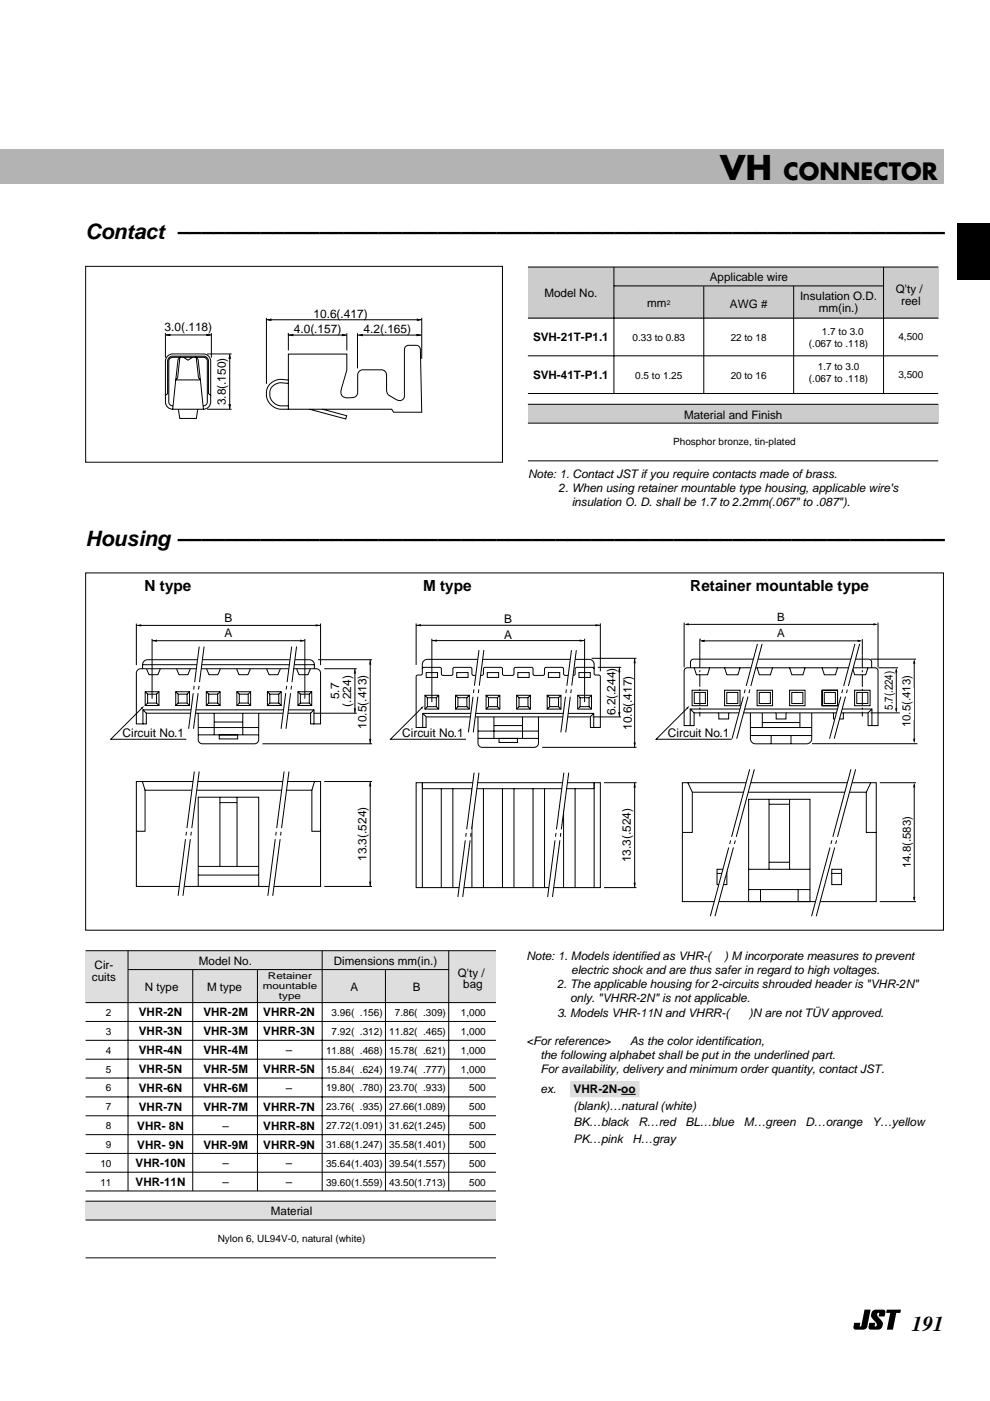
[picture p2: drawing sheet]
<svg xmlns="http://www.w3.org/2000/svg" width="210mm" height="297mm" viewBox="0 0 210 297" stroke-linecap="round" stroke-linejoin="round" font-family="sans-serif">
<path d="M203.1 47.4h6.9v12h-6.9z" fill-rule="evenodd" fill="#000"/>
<path d="M185.1 277.9l.6-.2h1.5a.49 .49 0 0 1 .5 .6l-.2 .8h-1.2l.1-.7a.48 .48 0 0 0-.5 .4 .48 .48 0 0 0 .4 .5 1.54 1.54 0 0 1 .5 2.4l-.6 .2h-1.6a.49 .49 0 0 1-.5-.6l.2-.8h1.3l-.1 .7a.48 .48 0 0 0 .5-.4 .48 .48 0 0 0-.4-.5 1.54 1.54 0 0 1-.5-2.4zM188 277.7h3l-.1 .7h-.9l-.7 3.5h-1.3l.7-3.5h-.8zM183.3 277.7h1.3l-.7 3.6a.9 .9 0 0 1-1 .6h-1.5a.49 .49 0 0 1-.5-.6l.2-.8h1.3l-.1 .7h.2z" fill="#000"/>
<path d="M18.2 56.5h88.3v41.5h-88.3z" fill-rule="evenodd" fill="#fff"/>
<g fill="none" stroke="#000" stroke-width=".21">
<path d="M18.2 56.5h88.3v41.5h-88.3zM35.1 70.6v5.2M35.1 71h9.7M37.8 76.2l.3-.4-.4 4.3-.4 .4zM38.9 75.8l1 .6 .9-.6M41.6 75.8l.4 .4 .5 4.3-.4-.4zM43.9 75h5.2M44.8 70.6v5.2M48.7 75v11.8M56.5 67.4v14M56.5 67.8h32.9M61.1 75.1h12.4v3.4l-1.1 3.9a1.3 1.3 0 0 0 0 1.4 1.3 1.3 0 0 0 1.3 .6 1.9 1.9 0 0 0 1.9-.5l.2-.7v-3.7a1.09 1.09 0 0 1 1.1-1.1h4a1.09 1.09 0 0 1 1.1 1.1v3.1a1.42 1.42 0 0 0 .5 1.2l1.4 .8a1.13 1.13 0 0 0 1.8-.6v-9.9a.89 .89 0 0 1 .9-.9h1.6a.89 .89 0 0 1 .9 .9l.3 13.3h-5.9l-.4-.6h-22z"/>
<path d="M61.1 71h12.4M61.1 70.7v3.6M73.5 70.7v3.6M75.8 70.7v7.4M75.9 71h13.4M89.4 67.4v8.7M35.1 83.8v-7.2a1.55 1.55 0 0 1 1.5-1.6h6.5a1.55 1.55 0 0 1 1.6 1.6v7.2M36.6 86a.83 .83 0 0 1-.8-.8v-8.6a.83 .83 0 0 1 .8-.8h6.5a.83 .83 0 0 1 .9 .8v8.6a.83 .83 0 0 1-.9 .8M36.6 86.8a1.55 1.55 0 0 1-1.5-1.6v-1.4l.4-.3v-6.9a1.09 1.09 0 0 1 1.1-1.1h6.5a1.09 1.09 0 0 1 1.1 1.1v6.9l.5 .3a2.43 2.43 0 0 1-.7 2.7l-.9 .3M37.3 80.5h5.2l.6 6.3h-6.5zM37.8 86.8l.3 1.9h3.5l.3-1.9M43.9 86.8h5.2"/>
<path d="M61.1 81.3a2.92 2.92 0 0 0-3.8 1.3 2.58 2.58 0 0 0 2.3 3.4h1.5M61.1 80.6a3.5 3.5 0 0 0-4.5 1.9 3.3 3.3 0 0 0 3 4.3h1.5M68.3 86.7l5.2 1.4-.2 .7-7.7-2"/>
</g>
<path d="M35.1 71l1-.2v.5zM43.8 70.8l1 .2-1 .3zM48.7 75l.2 1.1h-.4zM56.5 67.8l1-.2v.4zM61.1 71l1.1-.2v.5zM72.5 70.8l1 .2-1 .3zM75.9 71l1.1-.2v.5zM88.3 70.8l1 .2-1 .3zM88.4 67.6l1 .2-1 .2zM48.5 85.7h.4l-.2 1.1z" fill="#000"/>
<path d="M18.2 121.5h181.8v75.7h-181.8z" fill-rule="evenodd" fill="#fff"/>
<g fill="none" stroke="#000" stroke-width=".21">
<path d="M28.9 132.2v8.8M28.9 132.6h39.1M32.2 135.5v12.6M32.2 135.8h32.4M64.6 135.5v12.6M67.4 139.9h11.5M68 132.2v8.8M78.5 139.9v17.8M29.2 142.1l.6-.3h37.3a.92 .92 0 0 1 .9 .9v10.8h-1.4v-3h-36.3v3h-1.4v-10.8zM30.2 140.9h36.5zM30.2 141.8a1.6 1.6 0 0 1 .5-1.7l.6-.2h34.3a1.05 1.05 0 0 1 1.1 1v.9M30.3 153.5h.7v-2.3h34.9v2.3h.7"/>
<path d="M30.3 150.5l.7 .7M30.8 146.7h2.9v2.9h-2.9zM30.8 146.7l.5 .5M31.1 141.8l.5 1.2h1.9l.5-1.2M31.3 147.2h1.9v1.9h-1.9zM31.3 149.1l-.5 .5M33.2 149.1l.5 .5M33.7 146.7l-.5 .5M37.3 146.7h2.9v2.9h-2.9zM37.3 146.7l.5 .5M37.4 141.8l.5 1.2h1.9l.6-1.2M37.8 147.2h1.9v1.9h-1.9z"/>
<path d="M37.8 149.1l-.5 .5M39.7 149.1l.5 .5M40.2 146.7l-.5 .5M42 151.2v5.6a.89 .89 0 0 0 .9 .9h11.1a.89 .89 0 0 0 .9-.9v-5.6M42 154.3h12.9M42 155.8h12.9M43.7 146.7h3v2.9h-3zM43.7 146.7l.6 .5M43.8 141.8l.5 1.2h1.9l.5-1.2M44.3 147.2h1.8v1.9h-1.8zM44.3 149.1l-.6 .5M45.4 151.2v4.6"/>
<path d="M45.4 153.1h6.1M46.1 149.1l.6 .5M46.5 155.8h3.9v.9h-3.9zM46.7 146.7l-.6 .5M50.2 141.8l.5 1.2h1.9l.5-1.2M50.2 146.7h2.9v2.9h-2.9zM50.2 146.7l.5 .5M50.7 147.2h1.9v1.9h-1.9zM50.7 149.1l-.5 .5M51.5 151.2v4.6M52.6 149.1l.5 .5M53.1 146.7l-.5 .5"/>
<path d="M55.6 157.7h23.3M56.5 141.8l.5 1.2h1.9l.5-1.2M56.7 146.7h2.9v2.9h-2.9zM56.7 146.7l.5 .5M57.2 147.2h1.9v1.9h-1.9zM57.2 149.1l-.5 .5M59.1 149.1l.5 .5M59.6 146.7l-.5 .5M62.9 141.8l.5 1.2h1.9l.5-1.2M63.2 146.7h2.9v2.9h-2.9zM63.2 146.7l.5 .5M63.7 147.2h1.9v1.9h-1.9z"/>
<path d="M63.7 149.1l-.5 .5M65.6 149.1l.5 .5M66.1 146.7l-.5 .5M66.5 151.2h9.1M66.6 150.5l-.7 .7M68.7 141.8h6.9M75.2 141.8v9.4M28.9 165.7h39.1v22.2h-39.1zM28.9 176.2h1.9v-8.7h35.3v8.7h1.9M30.2 165.7l.6 1.8M42 169h12.9v18.9h-12.9zM46.6 169v14.7"/>
<path d="M46.6 170.2h3.7M50.3 169v14.7M66.7 165.7l-.6 1.8M68.7 165.7h10.2M78.5 165.7v22.2M42 183.7h12.9M42 185.5h12.9M68.7 187.9h10.2"/>
</g>
<path d="M28.9 132.6l1-.2v.4zM32.2 135.8l1.1-.2v.5zM63.6 135.6l1 .2-1 .3zM66.9 132.4l1.1 .2-1.1 .2zM75.2 141.8l.3 1h-.5zM75 150.2h.5l-.3 1zM78.5 139.9l.2 1h-.4zM78.3 156.7h.4l-.2 1zM78.5 165.7l.2 1h-.4zM78.3 186.9h.4l-.2 1z" fill="#000"/>
<path d="M42.2 137.1h1.1l-2.3 17.4h-1z" fill="#fff"/>
<path d="M42.2 137.1l-.9 7.5M43.3 137.1l-1 7.5M41 147l-1 7.5M41.2 145.4l-.1 .8M42 147l-1 7.5M42.2 145.4l-.1 .8" fill="none" stroke="#000" stroke-width=".21"/>
<path d="M61.8 137.1h1.1l-2.3 17.4h-1z" fill="#fff"/>
<path d="M61.8 137.1l-.9 7.5M62.9 137.1l-1 7.5M60.6 147l-1 7.5M60.8 145.4l-.1 .8M61.6 147l-1 7.5M61.8 145.4l-.1 .8" fill="none" stroke="#000" stroke-width=".21"/>
<path d="M41.2 163.6h1l-3.4 26.3h-1z" fill="#fff"/>
<path d="M39.3 177.9l-1.5 12M39.5 176.4l-.1 .7M40.4 177.9l-1.6 12M40.6 176.4l-.1 .7M41.2 163.6l-1.6 12M42.2 163.6l-1.5 12" fill="none" stroke="#000" stroke-width=".21"/>
<path d="M60.2 163.6h1.1l-3.5 26.3h-1z" fill="#fff"/>
<g fill="none" stroke="#000" stroke-width=".21">
<path d="M88.2 132.2v8.8M88.2 132.6h39.1M91.6 135.4v13.5M91.6 135.8h32.4M124 135.4v13.5M125.4 139.6h9.6M127.3 132.2v10.1M134.6 139.6v18.9M89.5 141.8l.4-.3h3.5l.2 .3v1.2l.3 .2h2l.1-.3 .1-1.2 .3-.2h3.5l.2 .3v1.2l.3 .2h1.9l.2-.3v-1.2l.3-.2h3.6l.1 .3 .1 1.2 .3 .2h1.9l.2-.3v-1.2l.3-.2h3.5l.2 .3 .1 1.2 .2 .2h2l.2-.3v-1.2l.3-.2h3.5l.2 .3v1.2l.3 .2h2l.1-.3 .1-1.2 .3-.2h3.3l.4 .3M89.6 151.3l.7 .7v2.2h-.7M89.6 151.3v2.9h-1.4v-10.7l.2-.3 .8-.1 .3-.1v-2.1a1.05 1.05 0 0 1 1.1-1.1h34.3a1.05 1.05 0 0 1 1.1 1.1v2.1l.3 .1 .8 .1 .2 .3v10.7h-1.4v-2.9M89.6 151.3h36.3"/>
<path d="M90.1 147.4h2.9v2.9h-2.9zM90.1 147.4l.5 .5M90.3 152h34.8M90.4 142.6h2.4v1h-2.4zM90.6 147.9h1.9v1.9h-1.9zM90.6 149.8l-.5 .5M92.5 149.8l.5 .5M93 147.4l-.5 .5M96.6 147.4h2.9v2.9h-2.9zM96.6 147.4l.5 .5M96.8 142.6h2.4v1h-2.4zM97.1 147.9h1.9v1.9h-1.9z"/>
<path d="M97.1 149.8l-.5 .5M99 149.8l.5 .5M99.5 147.4l-.5 .5M101.3 152v5.6a.89 .89 0 0 0 .9 .9h11.1a.89 .89 0 0 0 .9-.9v-5.6M101.3 155h12.9M101.3 156.6h12.9M103.1 147.4h2.9v2.9h-2.9zM103.1 147.4l.5 .5M103.3 142.6h2.4v1h-2.4zM103.6 147.9h1.9v1.9h-1.9zM103.6 149.8l-.5 .5M104.7 152v4.6"/>
<path d="M104.7 153.8h6.1M105.5 149.8l.5 .5M105.8 156.6h3.9v.8h-3.9zM106 147.4l-.5 .5M109.5 147.4h3v2.9h-3zM109.5 147.4l.5 .5M109.8 142.6h2.4v1h-2.4zM110 147.9h1.9v1.9h-1.9zM110 149.8l-.5 .5M110.8 152v4.6M111.9 149.8l.6 .5M112.5 147.4l-.6 .5"/>
<path d="M114.9 158.5h20.1M116 147.4h2.9v2.9h-2.9zM116 147.4l.5 .5M116.3 142.6h2.4v1h-2.4zM116.5 147.9h1.9v1.9h-1.9zM116.5 149.8l-.5 .5M118.4 149.8l.5 .5M118.9 147.4l-.5 .5M122.5 147.4h2.9v2.9h-2.9zM122.5 147.4l.5 .5M122.7 142.6h2.5v1h-2.5zM123 147.9h1.9v1.9h-1.9z"/>
<path d="M123 149.8l-.5 .5M124.9 149.8l.5 .5M125.4 147.4l-.5 .5M125.7 152h6M125.9 151.3l-.7 .7v2.2h.7M126.7 141.5h5M131.3 141.5v10.5M58.4 177.9l-1.6 12M58.6 176.4l-.1 .7M59.4 177.9l-1.6 12M59.6 176.4l-.1 .7M60.2 163.6l-1.5 12"/>
<path d="M61.3 163.6l-1.6 12M88.2 165.9h39.1v22.3h-39.1zM89.5 165.9v22.3M126 165.9v22.3M128.1 165.9h6.9M134.6 165.9v22.3M128.1 188.2h6.9"/>
</g>
<path d="M88.2 132.6l1.1-.3v.5zM91.6 135.8l1-.2v.5zM122.9 135.6l1.1 .2-1.1 .3zM126.3 132.3l1 .3-1 .2zM131.3 141.5l.3 1h-.5zM131.1 151h.5l-.3 1zM134.6 139.6l.2 1h-.5zM134.3 157.4h.5l-.2 1.1zM134.6 165.9l.2 1.1h-.5zM134.3 187.2h.5l-.2 1z" fill="#000"/>
<path d="M101.6 137.8h1l-2.3 17.5h-1z" fill="#fff"/>
<path d="M101.6 137.8l-1 7.6M102.6 137.8l-1 7.6M100.3 147.7l-1 7.6M100.5 146.2l-.1 .7M101.3 147.7l-1 7.6M101.5 146.2l-.1 .7" fill="none" stroke="#000" stroke-width=".21"/>
<path d="M121.2 137.8h1l-2.3 17.5h-1z" fill="#fff"/>
<g fill="none" stroke="#000" stroke-width=".21">
<path d="M121.2 137.8l-1 7.6M122.2 137.8l-1 7.6M119.9 147.7l-1 7.6M120.1 146.2l-.1 .7M120.9 147.7l-1 7.6M121.1 146.2l-.1 .7M89.6 165.9v1.3h36.4v-1.3M93.6 167.2v21M96 167.2v21M100.1 167.2v21M102.5 167.2v21M106.5 167.2v21"/>
<path d="M109 167.2v21M113 167.2v21M115.5 167.2v21M119.5 167.2v21M121.9 167.2v21"/>
</g>
<path d="M100.5 163.8h1.1l-3.5 26.4h-1z" fill="#fff"/>
<path d="M98.6 178.2l-1.5 12M98.8 176.6l-.1 .8M99.7 178.2l-1.6 12M99.9 176.6l-.1 .8M100.5 163.8l-1.5 12M101.6 163.8l-1.6 12" fill="none" stroke="#000" stroke-width=".21"/>
<path d="M119.6 163.8h1l-3.5 26.4h-1z" fill="#fff"/>
<g fill="none" stroke="#000" stroke-width=".21">
<path d="M145.1 132v9.5M145.4 132.4h40.4M148.4 135.5h.1M148.4 135.5v3.5M148.8 135.9h33.7M182.8 135.5v3.5M186.2 132v9.5M145.2 141.8l.5-.2h39.8a.66 .66 0 0 1 .7 .6v11.6h-2.1v-2.7h-36.9v2.7h-2.1v-11.6zM146.3 153.8v-3.5h38.6v3.5M146.3 150.3l.9 .8M146.4 141.6v-1.2a.66 .66 0 0 1 .7-.6h37a.66 .66 0 0 1 .7 .6v1.2M146.7 146.3h3.3v3.3h-3.3z"/>
<path d="M147.2 141.6l.5 1.5h2.3l.5-1.5M147.2 146.8h2.4v2.4h-2.4zM152.2 151.1l.2 .2v1.1h2.1v-1.1l.2-.2M153.6 146.3h3.3v3.3h-3.3zM153.6 141.6l.5 1.5h2.4l.4-1.5M154.1 146.8h2.3v2.4h-2.3zM159.1 151.1v5.5a1.08 1.08 0 0 0 1.1 1.1h10.8a1.08 1.08 0 0 0 1.1-1.1v-5.5M159.1 154.2h13M159.1 155.9h13M160.5 146.3h3.3v3.3h-3.3zM160.5 141.6l.5 1.5h2.3l.5-1.5M161 146.8h2.3v2.4h-2.3z"/>
<path d="M161.6 151.1v3.1M161.6 153.2h8M163.5 155.9v1.8M164.4 151.1l.2 .2v1.1h2v-1.1l.2-.2M167.4 146.3h3.3v3.3h-3.3zM167.4 141.6l.5 1.5h2.3l.5-1.5M167.7 155.9v1.8M167.9 146.8h2.3v2.4h-2.3zM169.6 151.1v3.1M174.3 146.3h3.3v3.3h-3.3zM174.3 141.6l.5 1.5h2.3l.5-1.5M174.8 146.8h2.3v2.4h-2.3z"/>
<path d="M176.5 151.1l.2 .2v1.1h2.1v-1.1l.2-.2M180.7 141.6l.5 1.5h2.3l.5-1.5M181.2 146.3h3.3v3.3h-3.3zM181.7 146.8h2.3v2.4h-2.3zM184.9 150.3l-.8 .8M186.2 141.6h4.2M190 142v8.8M117.7 178.2l-1.6 12M117.9 176.6l-.1 .8M118.7 178.2l-1.6 12M118.9 176.6l-.1 .8M119.6 163.8l-1.6 12"/>
<path d="M120.6 163.8l-1.6 12M144.7 166h41.1v25.2h-41.1zM145.8 166l1 2v8.5h-2.1M146.8 168h36.9M158.7 169.5h13v21.7h-13zM163.1 169.5v14.8M163.1 170.5h4.3M167.4 169.5v14.8M184.6 166l-.9 2v8.5h2.1M186.5 166h7.7M193.8 166.3v24.5M152 184.3h2.1v3.3h-2.1z"/>
<path d="M152 185.2h2.1M158.7 184.3h13M158.7 188.6h13M161.2 188.6v2.6M163.1 182.8h4.3M169.2 188.6v2.6M176.4 184.3h2v3.3h-2zM176.4 185.2h2M186.5 191.2h7.7"/>
</g>
<path d="M145.1 132.4l.9-.3v.5zM148.4 135.9l1-.3v.5zM181.8 135.6l1 .3-1 .2zM185.2 132.2l1 .2-1 .2zM190 141.6l.3 1h-.5zM189.8 150.2h.5l-.3 .9zM193.8 166l.3 .9h-.5zM193.6 190.2h.5l-.3 1z" fill="#000"/>
<g fill="#fff">
<path d="M191.1 176h2.2v5.1h-2.2z"/>
<path d="M187.3 144.1h2.2v3.7h-2.2z"/>
</g>
<path d="M184.6 139.8h9.6M184.6 151.1h6.2M193.8 140.1v17.1" fill="none" stroke="#000" stroke-width=".21"/>
<path d="M193.8 139.8l.3 .9h-.5zM193.6 156.6h.5l-.3 1z" fill="#000"/>
<path d="M191.5 146h2.1v6.7h-2.1z" fill="#fff"/>
<path d="M148.4 139v12.9M182.8 139v12.9" fill="none" stroke="#000" stroke-width=".21" stroke-dasharray="2.6 .4 .4 .4" stroke-linecap="butt"/>
<path d="M160.6 136.5h1l-5.4 20.1h-1z" fill="#fff"/>
<path d="M160.6 136.5l-2.4 8.9M161.6 136.5l-2.4 8.9M157.6 147.7l-2.4 8.9M158 146.2l-.2 .7M158.6 147.7l-2.4 8.9M159 146.2l-.2 .7" fill="none" stroke="#000" stroke-width=".21"/>
<path d="M181.3 136.5h1l-5.4 20.1h-1z" fill="#fff"/>
<path d="M181.3 136.5l-2.4 8.9M182.3 136.5l-2.4 8.9M178.3 147.7l-2.4 8.9M178.7 146.2l-.2 .7M179.3 147.7l-2.4 8.9M179.7 146.2l-.2 .7" fill="none" stroke="#000" stroke-width=".21"/>
<path d="M159 163.1h.9l-8.3 31.1h-1z" fill="#fff"/>
<path d="M154.5 179.7l-3.9 14.5M154.9 178.2l-.2 .7M155.5 179.7l-3.9 14.5M155.9 178.2l-.2 .7M159 163.1l-3.9 14.3M159.9 163.1l-3.8 14.3" fill="none" stroke="#000" stroke-width=".21"/>
<path d="M180.4 163.1h1l-8.3 31.1h-1z" fill="#fff"/>
<path d="M176 179.7l-3.9 14.5M176.4 178.2l-.2 .7M177 179.7l-3.9 14.5M177.4 178.2l-.2 .7M180.4 163.1l-3.8 14.3M181.4 163.1l-3.8 14.3" fill="none" stroke="#000" stroke-width=".21"/>
<g fill="#fff">
<path d="M164.2 129.7h2.8v2.2h-2.8z"/>
<path d="M164.2 133.2h2.8v2.2h-2.8z"/>
</g>
<path d="M18.2 121.5h181.8v75.7h-181.8zM30.1 150.1l-6.6 6.6h16M89.4 150.1l-6.6 6.6h16M145.8 150.1l-6.7 6.6h16M172.2 157.7h22.3" fill="none" stroke="#000" stroke-width=".21"/>
<path d="M29.9 150l.7-.4-.4 .7zM89.2 150l.7-.4-.4 .7zM145.5 150l.7-.4-.4 .7z" fill="#000"/>
<g fill="#ccc">
<path d="M111.9 85.7h87v4h-87z"/>
<path d="M111.9 56.6h87v10.8h-87z"/>
</g>
<path d="M111.9 56.6h87M130.2 56.6v26.8M187.3 56.6v26.8M111.9 67.4h87M111.9 75.4h87M130.2 60.6h57.1M149.2 60.7v22.7M168.3 60.6v22.8M111.9 85.7h87M111.9 97.7h87M111.9 89.7h87M111.9 83.4h87" fill="none" stroke="#000" stroke-width=".21"/>
<g fill="#dedede">
<path d="M18.2 254.7h87v4h-87z"/>
<path d="M18.2 201.6h87v11h-87z"/>
</g>
<g fill="none" stroke="#000" stroke-width=".21">
<path d="M18.2 201.6h87M18.2 212.6h87M18.2 216.6h87M27.1 201.6v50.9M27.2 205.6h67.9M40.9 205.6v46.9M54.6 205.6v46.9M68.3 201.6v50.9M81.7 205.6v46.9M95.1 201.6v50.9M18.2 220.6h87M18.2 224.6h87"/>
<path d="M18.2 228.6h87M18.2 232.6h87M18.2 236.6h87M18.2 240.6h87M18.2 254.7h87M18.2 258.7h87M18.2 244.5h87M18.2 248.5h87M18.2 252.5h87M18.2 266.7h87"/>
</g>
<path d="M0 31.7h200.2v7.4h-200.2z" fill="#b3b3b3"/>
<path d="M120.8 230.9h14.8" fill="none" stroke="#dedede" stroke-width="3.5" stroke-linecap="butt"/>
<path d="M131.7 232h3.1" fill="none" stroke="#000" stroke-width=".21"/>
<text font-size="7.1" x="152.7" y="38.1">VH</text>
<text font-size="4.9" x="166.1" y="38.1">CONNECTOR</text>
<g font-size="4.5">
<text x="18.1" y="50.7">Contact –––––––––––––––––––––––––––––––––––––––––––––––––––––––––––––––––</text>
<text x="18.1" y="115.7">Housing –––––––––––––––––––––––––––––––––––––––––––––––––––––––––––––––––</text>
<text x="193.3" y="282.3">191</text>
</g>
<g font-size="3.2">
<text x="30.7" y="125.2">N type</text>
<text x="89.7" y="125.2">M type</text>
<text x="146.4" y="125.2">Retainer mountable type</text>
</g>
<g font-size="2.5">
<text x="150.5" y="59.5">Applicable wire</text>
<text x="115.4" y="63">Model No.</text>
<text x="137.2" y="65.1">mm</text>
<text x="154.8" y="65.2">AWG #</text>
<text x="169.6" y="63.7">Insulation O.D.</text>
<text x="189.9" y="62.2">Q'ty /</text>
<text x="191.1" y="64.6">reel</text>
<text x="34.9" y="70.2">3.0(.118)</text>
<text x="62.3" y="70.7">4.0(.157)</text>
<text x="66.5" y="67.4">10.6(.417)</text>
<text x="77.1" y="70.7">4.2(.165)</text>
<text x="173.6" y="66.1">mm(in.)</text>
<text x="113" y="72.3">SVH-21T-P1.1</text>
<text x="113" y="80.3">SVH-41T-P1.1</text>
<text x="47.9" y="86" transform="rotate(-90 47.9 86)">3.8(.150)</text>
<text x="145" y="88.8">Material and Finish</text>
<text x="112" y="101.4">Note: 1. Contact JST if you require contacts made of brass.</text>
<text x="118.5" y="104.4">2. When using retainer mountable type housing, applicable wire's</text>
<text x="121.2" y="107.4">insulation O. D. shall be 1.7 to 2.2mm(.067&quot; to .087&quot;).</text>
<text x="47.6" y="131.8">B</text>
<text x="47.6" y="135.1">A</text>
<text x="106.9" y="132.2">B</text>
<text x="106.9" y="135.4">A</text>
<text x="71.9" y="148.3" transform="rotate(-90 71.9 148.3)">5.7</text>
<text x="74.5" y="149.8" transform="rotate(-90 74.5 149.8)">(.224)</text>
<text x="77.7" y="154.5" transform="rotate(-90 77.7 154.5)">10.5(.413)</text>
<text x="130.5" y="151.7" transform="rotate(-90 130.5 151.7)">6.2(.244)</text>
<text x="133.9" y="154.8" transform="rotate(-90 133.9 154.8)">10.6(.417)</text>
<text x="26" y="156.3">Circuit No.1</text>
<text x="85.3" y="156.3">Circuit No.1</text>
<text x="141.6" y="156.3">Circuit No.1</text>
<text x="77.7" y="182.6" transform="rotate(-90 77.7 182.6)">13.3(.524)</text>
<text x="133.8" y="182.8" transform="rotate(-90 133.8 182.8)">13.3(.524)</text>
<text x="111.6" y="203.5">Note: 1. Models identified as VHR-(</text>
<text x="153.5" y="203.5">) M incorporate measures to prevent</text>
<text x="19.5" y="208">cuits</text>
<text x="20.1" y="205.5">Cir-</text>
<text x="42.2" y="204.5">Model No.</text>
<text x="70.8" y="204.5">Dimensions mm(in.)</text>
<text x="97.1" y="207.1">Q'ty /</text>
<text x="98.2" y="209.6">bag</text>
<text x="118.1" y="209.5">2. The applicable housing for 2-circuits shrouded header is &quot;VHR-2N&quot;</text>
<text x="121.1" y="206.5">electric shock and are thus safer in regard to high voltages.</text>
<text x="29.4" y="215.5">VHR-2N</text>
<text x="30.7" y="210.2">N type</text>
<text x="43.1" y="215.5">VHR-2M</text>
<text x="43.9" y="210.2">M type</text>
<text x="55.8" y="215.5">VHRR-2N</text>
<text x="74.3" y="210.2">A</text>
<text x="87.5" y="210.2">B</text>
<text x="118.1" y="215.5">3. Models VHR-11N and VHRR-(</text>
<text x="120.9" y="212.5">only. &quot;VHRR-2N&quot; is not applicable.</text>
<text x="158.8" y="215.5">)N are not TU</text>
<text x="172.7" y="215.2">¨V approved.</text>
<text x="29.4" y="219.5">VHR-3N</text>
<text x="43.1" y="219.5">VHR-3M</text>
<text x="55.8" y="219.5">VHRR-3N</text>
<text x="111.6" y="221.5">&lt;For reference&gt;</text>
<text x="133.6" y="221.5">As the color identification,</text>
<text x="29.4" y="223.5">VHR-4N</text>
<text x="29.4" y="227.5">VHR-5N</text>
<text x="43.1" y="223.5">VHR-4M</text>
<text x="43.1" y="227.5">VHR-5M</text>
<text x="55.8" y="227.5">VHRR-5N</text>
<text x="60.6" y="223.5">–</text>
<text x="114.6" y="224.5">the following alphabet shall be put in the underlined part.</text>
<text x="114.6" y="227.5">For availability, delivery and minimum order quantity, contact JST.</text>
<text x="29.4" y="231.5">VHR-6N</text>
<text x="43.1" y="231.5">VHR-6M</text>
<text x="60.6" y="231.5">–</text>
<text x="114.6" y="231.8">ex.</text>
<text x="121.6" y="231.8">VHR-2N-oo-</text>
<text x="29.1" y="239.5">VHR- 8N</text>
<text x="29.4" y="235.5">VHR-7N</text>
<text x="43.1" y="235.5">VHR-7M</text>
<text x="47.2" y="239.5">–</text>
<text x="55.8" y="235.5">VHRR-7N</text>
<text x="55.8" y="239.5">VHRR-8N</text>
<text x="121.6" y="235.3">(blank)…natural (white)</text>
<text x="121.6" y="238.8">BK…black</text>
<text x="135.3" y="238.8">R…red</text>
<text x="145.3" y="238.8">BL…blue</text>
<text x="157.7" y="238.8">M…green</text>
<text x="170.8" y="238.8">D…orange</text>
<text x="184.9" y="238.8">Y…yellow</text>
<text x="29.1" y="243.5">VHR- 9N</text>
<text x="43.1" y="243.5">VHR-9M</text>
<text x="55.8" y="243.5">VHRR-9N</text>
<text x="121.6" y="242.3">PK…pink</text>
<text x="134.1" y="242.3">H…gray</text>
<text x="28.8" y="247.5">VHR-10N</text>
<text x="28.8" y="251.5">VHR-11N</text>
<text x="47.2" y="247.5">–</text>
<text x="47.2" y="251.5">–</text>
<text x="60.6" y="247.5">–</text>
<text x="60.6" y="251.5">–</text>
<text x="57.4" y="257.6">Material</text>
</g>
<g font-size="2.4">
<text x="164.8" y="131.6">B</text>
<text x="164.8" y="135.1">A</text>
<text x="189.3" y="150.5" transform="rotate(-90 189.3 150.5)">5.7(.224)</text>
<text x="193.1" y="154.2" transform="rotate(-90 193.1 154.2)">10.5(.413)</text>
<text x="193.1" y="184.1" transform="rotate(-90 193.1 184.1)">14.8(.583)</text>
</g>
<g font-size="2.1">
<text x="174.3" y="71.1">1.7 to 3.0</text>
<text x="134.1" y="72.3">0.33 to 0.83</text>
<text x="154.9" y="72.3">22 to 18</text>
<text x="171.5" y="73.5">(.067 to .118)</text>
<text x="190.5" y="72.1">4,500</text>
<text x="134.7" y="80.3">0.5 to 1.25</text>
<text x="154.9" y="80.3">20 to 16</text>
<text x="171.5" y="81">(.067 to .118)</text>
<text x="173.4" y="78.5">1.7 to 3.0</text>
<text x="190.5" y="80.1">3,500</text>
<text x="142.7" y="94.4">Phosphor bronze, tin-plated</text>
<text x="22.5" y="215.4">2</text>
<text x="70.3" y="215.4">3.96( .156)</text>
<text x="83.7" y="215.4">7.86( .309)</text>
<text x="97.7" y="215.4">1,000</text>
<text x="22.5" y="219.4">3</text>
<text x="70.3" y="219.4">7.92( .312)</text>
<text x="82.5" y="219.4">11.82( .465)</text>
<text x="97.7" y="219.4">1,000</text>
<text x="22.5" y="223.4">4</text>
<text x="22.5" y="227.4">5</text>
<text x="69.1" y="223.4">11.88( .468)</text>
<text x="69.1" y="227.4">15.84( .624)</text>
<text x="82.5" y="223.4">15.78( .621)</text>
<text x="82.5" y="227.4">19.74( .777)</text>
<text x="97.7" y="223.4">1,000</text>
<text x="97.7" y="227.4">1,000</text>
<text x="22.5" y="231.4">6</text>
<text x="69.1" y="231.4">19.80( .780)</text>
<text x="82.5" y="231.4">23.70( .933)</text>
<text x="99.5" y="231.4">500</text>
<text x="22.5" y="235.4">7</text>
<text x="22.5" y="239.4">8</text>
<text x="69.1" y="235.4">23.76( .935)</text>
<text x="69.1" y="239.4">27.72(1.091)</text>
<text x="82.5" y="235.4">27.66(1.089)</text>
<text x="82.5" y="239.4">31.62(1.245)</text>
<text x="99.5" y="235.4">500</text>
<text x="99.5" y="239.4">500</text>
<text x="22.5" y="243.4">9</text>
<text x="69.1" y="243.4">31.68(1.247)</text>
<text x="82.5" y="243.4">35.58(1.401)</text>
<text x="99.5" y="243.4">500</text>
<text x="21.3" y="247.4">10</text>
<text x="21.3" y="251.4">11</text>
<text x="69.1" y="247.4">35.64(1.403)</text>
<text x="69.1" y="251.4">39.60(1.559)</text>
<text x="82.5" y="247.4">39.54(1.557)</text>
<text x="82.5" y="251.4">43.50(1.713)</text>
<text x="99.5" y="247.4">500</text>
<text x="99.5" y="251.4">500</text>
<text x="46.2" y="263.4">Nylon 6, UL94V-0, natural (white)</text>
</g>
<g font-size="2">
<text x="55.7" y="209.7">mountable</text>
<text x="56.8" y="207.6">Retainer</text>
<text x="59.2" y="211.8">type</text>
</g>
<text font-size="1.4" x="141.4" y="64.6">2</text>
</svg>
